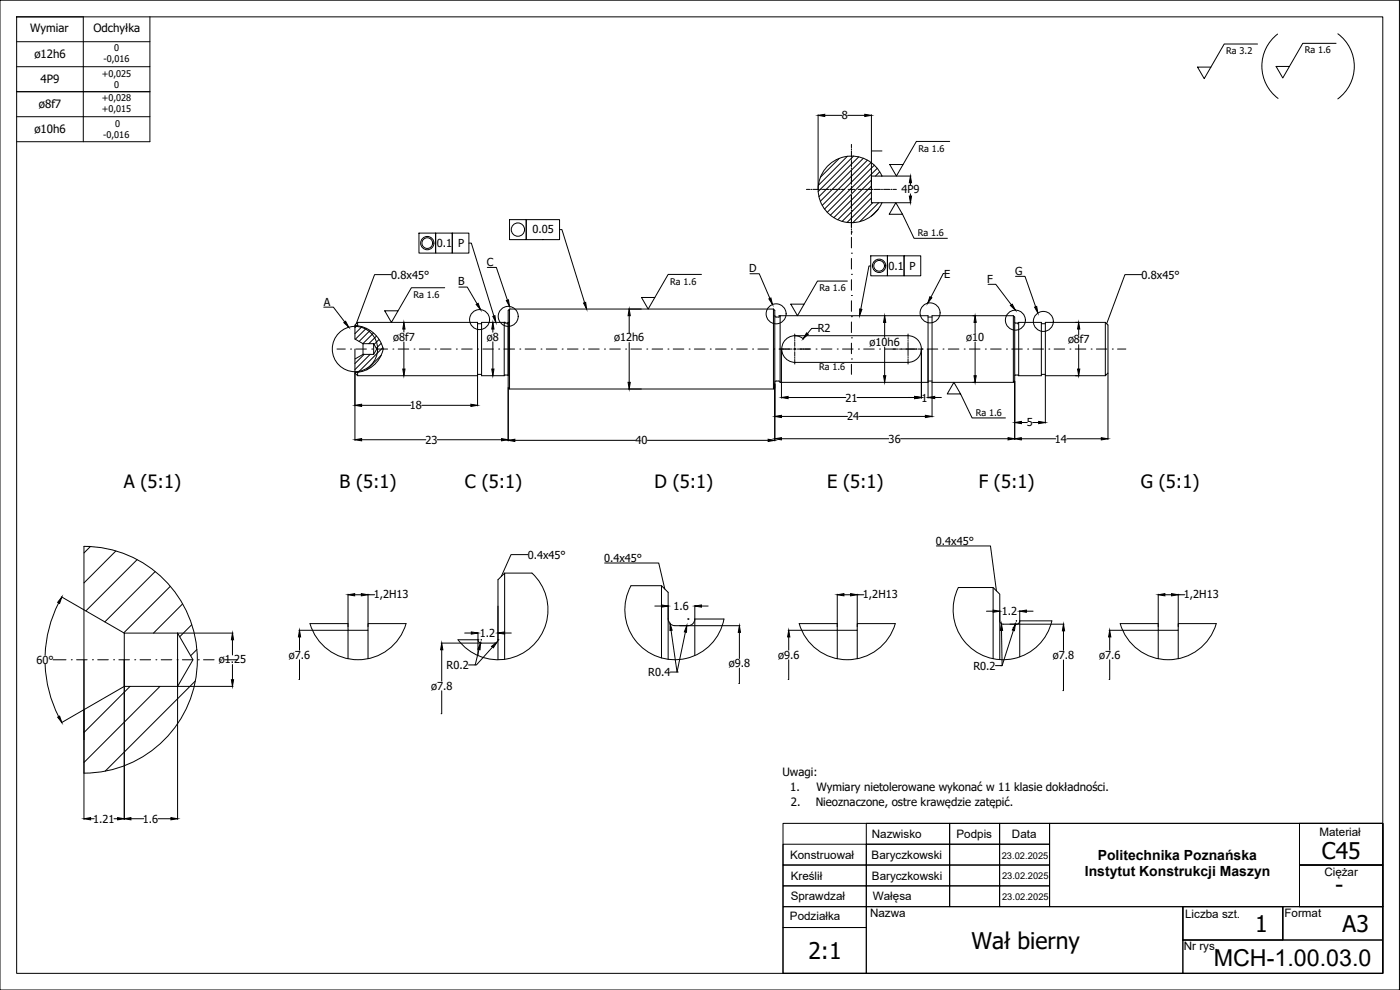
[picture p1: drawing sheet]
<svg xmlns="http://www.w3.org/2000/svg" width="420mm" height="297mm" viewBox="0 0 420 297" stroke-linecap="round" stroke-linejoin="round" font-family="sans-serif">
<!-- layer: wymiarowanie -->
<g fill="none" stroke="#000" stroke-width=".3">
<path d="M0 .1h420v296.9h-420zM377.4 13.2h-10l-4 6.9M383 19.9h4l-2 3.5zM383.4 10.2a12.1 12.1 0 0 0 .2 19.3M401 13h-10l-4 6.9M401.5 10.1a12.1 12.1 0 0 1 0 19.6M245.5 34.4v22.4M247.5 34.6h5.1M254.4 34.6h5.1M261.5 34.4v22.4M359.4 20.1h4l-2 3.5zM242 56.8h1"/>
<path d="M243.3 56.8h.3M244 56.8h1.9M246.2 56.8h.3M246.8 56.8h1.9M249 56.8h.4M249.7 56.8h1.9M251.9 47.5l-5.7 5.7M251.9 56.8h.3M252.5 56.8h1M254.3 46.9l-8.7 8.7M254.5 56.8h2M255.5 43.3v1"/>
<path d="M255.5 44.6v.4M255.5 45.3v1.9M255.5 47.5v.3M255.5 48.1v1.9M255.5 50.4v.3M255.5 51v1.9M255.5 53.2v.3M255.5 53.8v1M255.5 55.8v2M255.5 58.8v1M256.1 46.8l-10.6 10.7M257.5 56.8h1"/>
<path d="M257.7 47.1l-11.9 11.9M258.8 56.8h.3M259.1 47.5l-12.9 12.9M259.5 56.8h1.9M260.3 48.1l-13.5 13.5M261.4 48.8l-14 13.9M261.5 54l-11.3 11.3M261.5 55.8l-10.1 10.1M261.5 57.6l-8.8 8.8M261.5 59.4l-7.3 7.3M261.7 56.8h.3M262.3 56.8h1.9"/>
<path d="M262.4 49.6l-14.1 14.1M263.3 50.5l-14.1 14.1M264 51.5l-1.3 1.3M264.5 56.8h.4M264.6 52.7l-.1 .1M264.7 52.8a10 10 0 0 0-15.3-3.9 10 10 0 0 0 0 15.8 10 10 0 0 0 15.3-3.9M264.8 52.8h8.6M265.2 56.8h1.9M267 49.4h4l-2 3.4zM267.4 56.8h.3M268 56.8h1M273.2 54.8v.7"/>
<path d="M273.2 58.2v.6M285 42.4h-10l-4 7M125.7 69.9h5v6h-5zM130.7 69.9h5v6h-5zM135.7 69.9h5v6h-5zM140.7 72.9h.8l6.7 21.9M152.9 65.9h5v6h-5zM157.9 65.9h10v6h-10zM167.9 68.9h.7l6.9 21.9M255.5 60.1v.3M255.5 60.8v1.9M255.5 63v.3"/>
<path d="M255.5 63.6v1.9M255.5 65.8v.4M255.5 66.5v1.9M255.5 68.7v.3M255.5 69.3v1M261.3 76.8h5v6h-5zM261.3 79.8h-.5l-2.5 13M261.9 60.8l-6 6M263.5 62.8l-2 2.1M263.7 60.8l-5.7 5.7M264.8 60.8h8.6M266.3 76.8h5v6h-5z"/>
<path d="M270.9 64.3l-2-3.5-2 3.5h4l3.4 7.2h10M271.3 76.8h5v6h-5zM97.2 92.2h2.8l3.5 4.4M106.5 97.7a9.2 9.2 0 0 1 8.5 6.9M107.1 97.7l-.6 .6M108.6 98l-2.1 2.1M109.9 98.5l-3.3 3.3M111.1 99.2l-3.3 3.3M112.1 99.9l-3.2 3.2M115.5 93.3h4l-2 3.4zM117.5 82.4h-5.1l-5.5 14.7M121 96.7h.1"/>
<path d="M121.2 98.7v.9M133.5 86.3h-10l-4 7M137.7 86.1h2.5l3 5.1M146.2 80.2h2.8l3.3 9.9M147.7 96.7h.2M147.9 98.7v1M188.6 92.7h3.9M188.8 94.7v5.2M192.5 89.3h4l-2 3.4zM210.5 82.3h-10l-4 7M225.1 82.1h2.8l3.2 7.4M237.3 91.3h4l-2 3.4z"/>
<path d="M245.6 98.5h-2l-1.3 1.6M254.3 84.3h-9l-4 7M265.5 96.7v4.5M265.6 94.7h.1M283.5 82.1h-.4l-3.7 7.1M292 94.7h.8M292.6 96.7v3.1M296.5 85.3h2.4l4.6 6.2M304.8 82.9h2.8l3.2 9.1M322.8 96.7h1.1M323.7 98.7v1.8M342.7 82.4h-5.1l-5.5 14.7"/>
<path d="M106.5 112v20.1M109.3 106.3l-2.8 2.8M111.1 106.3l-4.6 4.6M113 100.8l-2.3 2.3M113.8 101.9l-1.5 1.4M114.4 106.6l-4.4 4.4M114.4 103l-1.5 1.5M114.9 104.3l-7.4 7.4M115 104.6a8.7 8.7 0 0 1-8.5 7.2M121 112.7h.1M121.2 102.6v8.1M143.3 112.4v9.4"/>
<path d="M147.7 112.7h.2M147.9 102.6v8.1M152.5 116.4v15.9M188.6 116.7h3.9M188.8 102.8v11.9M232.5 115.2v17.1M234.5 104.8v14.7M236.5 119.3h17.4M238.4 104.7h.2M238.5 104.6v.2M238.6 100.7l1.4 .3 1.2 .8M257.2 119.3h17.3"/>
<path d="M265.5 104.1v8.6M265.6 114.7h.1M276.5 104.8v14.7M278.5 104.8v14.6M279.7 114.8v10.3M280.5 119.3h2M288.3 118.2l-2-3.5-2 3.5h4l3.4 7.2h10M292 114.7h.8M292.6 102.6v10.1M304.5 114.4v17.4M313.7 112.8v14.2M322.8 112.7h1.1"/>
<path d="M323.7 103.4v7.3M332.5 112v19.8M108.5 131.9h19.3M108.5 121.6h14.8M126.6 121.6h14.7M131.2 131.9h19.3M154.5 132.1h36.2M194.3 132.1h36.2M234.5 131.6h32.3M234.5 124.9h19.9M257.9 124.9h19.8M270.3 131.6h32.2"/>
<path d="M306.5 131.7h10.4M306.5 126.8h1.8M309.9 126.8h1.8M320.2 131.7h10.3M18.4 179l6.7 3.9M25.2 163.9a34 34 0 0 1 34 34.1 34 34 0 0 1-34 34M27.1 164l-1.9 1.9M34.8 165.3l-9.6 9.6M41.2 167.9l-15.4 15.4M46.6 171.5l-15.1 15.1M51.1 175.9l-13.9 14M104.4 178.3v9.7"/>
<path d="M106.4 178.5h2M110.4 178.3v9.7M110.4 178.5h2M158.4 166.4h-5l-3 6.5M159.7 171.9a15 15 0 0 1-.2 22.2 15 15 0 0 1-22-2.2M181.5 168.9h16.2l1.8 7.8M189.4 175.7a15 15 0 0 0 8.1 21.4 15 15 0 0 0 19.8-11.4M251.3 178.3v9.7M253.3 178.5h2M257.3 178.5h2M257.3 178.3v9.7M281 163.8h16.3l1.7 13.5"/>
<path d="M287.6 176.3a15 15 0 0 0 8.4 20.8 15 15 0 0 0 19.7-10.8M347.6 178.3v9.7M349.6 178.5h2M353.6 178.5h2M353.6 178.3v9.7M13.5 199.3a37.6 37.6 0 0 0 4.1 15.7M17.6 180.9a37.6 37.6 0 0 0-4.1 15.7M25.2 198v47.8M37.3 198v47.8M53.3 198v47.8M53.4 190h16.5M54.8 181.2l-8.7 8.8"/>
<path d="M57.5 187.4l-3.6 3.7M59.1 194.9l-1.9 1.9M69.8 192v4.5M69.8 199.4v4.5M89.7 189.1h14.7M89.9 191.1v4M89.9 198v5.9M93 187.1a15 15 0 0 0 14.4 10.8 15 15 0 0 0 14.5-10.8M132.4 193h12M132.6 195v9.4M139.4 189.9h2M143.4 189.8v2.1"/>
<path d="M143.7 194.9l-1.1 4.6h-2M144.4 192h.1M144.4 191.9v.1M147.8 194.1l-4.8 5.4h-.5M149.4 189.8v2.1M151.4 189.9h2M196.5 181.8h2M200.5 181.7v4M201.4 189.1l1.8 12.5h.3M204 187.7h18.1M205.7 189.6l-2.5 12h-2M205.9 187.6l.6 .1"/>
<path d="M206.4 185.7h.2M206.5 185.6v.2M208.5 181.7v4M210.5 181.8h2M221.9 189.7v7.9M236.5 189.1h14.7M236.7 191.1v4M236.7 198v5.9M239.9 187.1a15 15 0 0 0 14.4 10.8 15 15 0 0 0 14.4-10.8M296 183.4h2M300 183.2v3M300.6 189.1l.1 10.6h-.4"/>
<path d="M303.1 187.3h16.2M304.1 189.1l-3.4 10.6h-2M304.6 187.2l.4 .1M304.9 186.3h.2M305 186.2v.2M306 183.2v3M308 183.4h2M319.2 189.3v5.8M319.2 198v9.2M332.9 189.1h14.6M333 191.1v4M333 198v5.9"/>
<path d="M336.2 187.1a15 15 0 0 0 14.4 10.8 15 15 0 0 0 14.4-10.8M25.1 213l-6.7 3.9M39 205.9l-13.8 13.9M48 205.9l-22.8 22.9M53.4 205.9h16.5M58.6 204.3l-27 27.1M89.7 203.9h.1M132.4 214.1h.1M132.6 207.3v6.8M221.7 205.1h.1M221.9 200.5v4.6M236.5 203.9h.1"/>
<path d="M319 207.2h.1M332.9 203.9h.1M27.2 245.7h1.1M34.2 245.7h1.1M39.3 245.7h3.8M47.4 245.7h3.9"/>
<circle cx="128.2" cy="72.9" r="2"/>
<circle cx="128.2" cy="72.9" r="1.6"/>
<circle cx="155.4" cy="68.9" r="2"/>
<circle cx="263.8" cy="79.8" r="2"/>
<circle cx="263.8" cy="79.8" r="1.6"/>
<circle cx="143.9" cy="95.9" r="3"/>
<circle cx="152.5" cy="94.9" r="3"/>
<circle cx="232.9" cy="94.2" r="3"/>
<circle cx="279.1" cy="93.9" r="3"/>
<circle cx="304.7" cy="96.1" r="3"/>
<circle cx="313.1" cy="96.4" r="3"/>
<circle cx="106.5" cy="104.7" r="6.8"/>
</g>
<!-- layer: 0 -->
<g fill="none" stroke="#000" stroke-width=".3">
<path d="M261.5 45.3h3.2M264.7 52.8h-3.2v8h3.2M143.3 96.7v.4h1.2v-.4M143.3 97.1v15.2M144.5 97.1v15.2M151.3 96.7h.1M151.3 96.7v16M151.3 96.7l.2 .2h.8l.2-.2M152.1 97.1h.1M152.5 96.7h.1M152.5 93.1v23.2M232.5 93.1v22"/>
<path d="M232.5 94.7a.99 .99 0 0 0 1.6 0M233.7 94.7h.1M234.1 94.7v20a1.02 1.02 0 0 0-1.6 0M278.5 95.1h1.2M278.5 94.7v20M279.7 94.7v20M304.5 96.7l.2 .2M304.7 96.9h.8l.2-.2v16M305.3 97.1h.1M312.5 96.7v16M312.5 97.1h1.2M313.7 96.7v16"/>
<path d="M106.5 101.7l2.4 1.4M108.9 103.1h3.2v3.2h-3.2zM108.9 106.3l-2.4 1.4M112.1 103.1l1 1.6-1 1.6M143.3 112.7v-.4h1.2v.4M151.3 112.7l.2-.2h.8l.2 .2M278.5 114.3h1.2M304.7 112.5h.8l.2 .2M304.7 112.5l-.2 .2M312.5 112.3h1.2M200.5 177.7v20.1M25.2 183l12.1 7"/>
<path d="M37.3 190h16v15.9h-16zM53.3 190l4.6 8-4.6 7.9M104.4 187.1v2h6v-2h11.5M104.4 189.1v8.6M110.4 189.1v8.6M137.4 192h6M143.4 192h.1M143.4 192a1 1 0 0 0 1 1h4M143.4 192v4.7M147.4 194h.1M149.4 192h.1M149.4 192a1 1 0 0 1-1 1"/>
<path d="M149.4 192v6M200.5 185.7a1.99 1.99 0 0 0 2 2h2a3.6 3.6 0 0 0 3.4-.6l.6-1.4M206.5 185.7h.1M208.5 185.7v11M251.3 187.1v2h6v-2h11.4M251.3 189.1v8.6M257.3 189.1v8.6M300 186.3a1 1 0 0 0 1 1h4a1 1 0 0 0 1-1v10.8M304 188.3h.1M347.6 187.1v2h6v-2h11.4M347.6 189.1v8.6M353.6 189.1v8.6"/>
<path d="M37.3 205.9l-12.1 7"/>
</g>
<!-- layer: symetria -->
<g fill="none" stroke="#000" stroke-width=".3">
<path d="M255.5 56.9h.1M255.5 52.3v3M255.5 58.5v3.2M255.5 76h.1M255.5 69.6h.1M255.5 63.3h.1M255.5 64.9v3.1M255.5 71.2v3.2M255.5 77.6v3.1M255.5 95h.1M255.5 88.7h.1M255.5 82.3h.1"/>
<path d="M255.5 83.9v3.2M255.5 90.3v3.1M255.5 96.6v3.2M101.1 104.7h2.5M105.2 104.7h.1M106.8 104.7h3.2M111.6 104.7h.1M113.1 104.7h3.2M117.9 104.7h.1M119.5 104.7h3.2M124.3 104.7h.1M125.8 104.7h3.2"/>
<path d="M130.6 104.7h.1M132.2 104.7h3.2M137 104.7h.1M138.5 104.7h3.2M143.3 104.7h.1M144.9 104.7h3.2M149.7 104.7h.1M151.2 104.7h3.2M156 104.7h.1M157.6 104.7h3.2M162.4 104.7h.1M163.9 104.7h3.2"/>
<path d="M168.7 104.7h.1M170.3 104.7h3.2M175.1 104.7h.1M176.6 104.7h3.2M181.4 104.7h.1M183 104.7h3.2M187.8 104.7h.1M189.3 104.7h3.2M194.1 104.7h.1M195.7 104.7h3.2M200.5 104.7h.1M202 104.7h3.2"/>
<path d="M206.8 104.7h.1M208.4 104.7h3.2M213.2 104.7h.1M214.7 104.7h3.2M219.5 104.7h.1M221.1 104.7h3.2M225.9 104.7h.1M227.4 104.7h3.2M232.2 104.7h.1M233.8 104.7h3.9M238.1 104.7h.8M238.5 100.2v1.4"/>
<path d="M238.5 101.9v.3M238.5 102.5v1.4M238.5 104.3v.8M238.5 105.5v1.4M238.5 107.2v.3M238.5 107.9v1.3M238.6 104.7h.1M239.3 104.7h4M244.9 104.7h.1M246.5 104.7h3.2M251.3 104.7h.1M252.8 104.7h3.2"/>
<path d="M255.5 107.7h.1M255.5 101.4h.1M255.5 103v3.1M255.5 109.3v3M257.6 104.7h.1M259.2 104.7h3.2M264 104.7h.1M265.5 104.7h4.1M269.9 104.7h.3M270.3 104.7h.1M270.6 104.7h4.5M272.5 100.2v1.6"/>
<path d="M272.5 102.1v.3M272.5 102.8v1.5M272.5 104.5v.4M272.5 105.1v1.6M272.5 107v.3M272.5 107.7v1.5M275.5 104.7h1.5M276.7 104.7h.1M278.2 104.7h3.2M283 104.7h.1M284.6 104.7h3.2M289.4 104.7h.1"/>
<path d="M290.9 104.7h3.2M295.7 104.7h.1M297.3 104.7h3.2M302.1 104.7h.1M303.6 104.7h3.2M308.4 104.7h.1M310 104.7h3.2M314.8 104.7h.1M316.3 104.7h3.2M321.1 104.7h.1M322.7 104.7h3.2M327.5 104.7h.1"/>
<path d="M329 104.7h3.2M333.8 104.7h.1M335.4 104.7h2.5M15.9 198h3.9M21.4 198h.1M23 198h3.2M27.7 198h.1M29.3 198h3.2M34.1 198h.1M35.7 198h3.2M40.4 198h.1M42 198h3.2"/>
<path d="M46.8 198h.1M48.4 198h3.2M53.1 198h.1M54.7 198h3.2M59.5 198h.1M61.1 198h3.2M65.8 198h.1M67.4 198h3.9"/>
</g>
<!-- layer: wymiarowanie -->
<g fill="#000" stroke="#000" stroke-width=".3">
<path d="M245.5 34.6l2-.3v.7zM259.5 34.3l2 .3-2 .4zM273.2 52.8l.4 2h-.7zM272.9 58.8h.7l-.4 2zM103.2 96.8l.5-.4 1 1.8zM121.2 96.7l.3 2h-.6zM142.9 91.4l.6-.4 .7 1.9zM147.9 96.7l.4 2h-.7zM147.9 94.9l.6-.2 .3 2zM152 90.2l.6-.2 .3 2zM175.1 90.9l.7-.2 .2 2zM188.8 92.7l.4 2h-.7z"/>
<path d="M230.7 89.7l.7-.3 .4 2zM242.1 99.9l.5 .4-1.5 1.3zM258 92.7l.7 .1-.7 1.9zM265.5 94.7l.3 2h-.6zM279.1 89l.6 .3-1.3 1.7zM292.6 94.7l.4 2h-.7zM303.2 91.7l.6-.4 .9 1.8zM310.5 92.2l.6-.3 .4 2zM323.7 96.7l.4 2h-.7zM120.9 110.7h.6l-.3 2zM147.6 110.7h.7l-.4 2zM188.5 114.7h.7l-.4 2z"/>
<path d="M234.5 119.3l2-.4v.7zM265.2 112.7h.6l-.3 2zM274.5 118.9l2 .4-2 .3zM278.5 119.3l2-.4v.7zM292.3 112.7h.7l-.4 2zM323.4 110.7h.7l-.4 2zM106.5 131.9l2-.3v.7zM106.5 121.6l2-.3v.6zM141.3 121.3l2 .3-2 .3zM150.5 131.6l2 .3-2 .4zM152.5 132.1l2-.3v.7zM230.5 131.8l2 .3-2 .4z"/>
<path d="M232.5 131.6l2-.3v.7zM232.5 124.9l2-.3v.7zM277.7 124.6l2 .3-2 .4zM302.5 131.3l2 .3-2 .4zM304.5 126.8l2-.4v.7zM304.5 131.7l2-.4v.7zM311.7 126.4l2 .4-2 .3zM330.5 131.3l2 .4-2 .3zM104.4 178.5l2-.4v.7zM108.4 178.1l2 .4-2 .3zM251.3 178.5l2-.4v.7zM255.3 178.1l2 .4-2 .3z"/>
<path d="M347.6 178.5l2-.4v.7zM351.6 178.1l2 .4-2 .3zM18.6 179.1l-.7 1.9-.6-.3zM69.8 190l.3 2h-.7zM89.9 189.1l.3 2h-.6zM132.6 193l.3 2h-.7zM141.4 189.6l2 .3-2 .4zM144.2 192.9l-.1 2.1-.7-.2zM147.6 193.9l1.6-1.2-1.1 1.7zM149.4 189.9l2-.3v.7zM198.5 181.5l2 .3-2 .4zM201.1 187.1l.6 2-.6 .1z"/>
<path d="M206.1 187.7l-.1 2-.6-.1zM208.5 181.8l2-.3v.7zM221.9 187.7l.3 2h-.6zM236.7 189.1l.3 2h-.6zM298 183l2 .4-2 .3zM300.5 187.1l.4 2h-.7zM304.7 187.2l-.2 2-.7-.2zM306 183.4l2-.4v.7zM319.2 187.3l.3 2h-.7zM333 189.1l.4 2h-.7zM17.3 215.2l.6-.3 .7 1.9zM69.4 203.9h.7l-.3 2z"/>
<path d="M25.2 245.7l2-.4v.7zM35.3 245.3l2 .4-2 .3zM37.3 245.7l2-.4v.7zM51.3 245.3l2 .4-2 .3z"/>
</g>
<!-- layer: Widoczne (ISO) -->
<g fill="none" stroke="#000" stroke-width=".3">
<path d="M5 5.1h410v286.9h-410zM5 5.1h20M45 20v22.5M107.3 96.7l-.8 .8v4.2M107.3 97.7v.1M143.3 96.7h-36v1M144.5 96.7h6.8M152.5 93.1l.4-.4v24l-.4-.4M152.9 92.7h79.2M232.1 92.7v24l.4-.4v-1.2M232.1 92.7l.4 .4M234.1 94.7h44.4"/>
<path d="M279.7 94.7h24.4l.4 .4v19.2l-.4 .4v-20M305.7 96.7h6.8M313.7 96.7h18l.8 .8v14.4l-.8 .8v-16M106.5 104.7v7.2l.8 .8M107.3 111.7v1h36M144.5 112.7h6.8M152.9 116.7h79.2M234.1 114.7h44.4M238.7 100.7a4 4 0 0 0-4.1 4 4 4 0 0 0 4 4h33.9a4 4 0 0 0 4-4 4 4 0 0 0-4-4h-34M279.7 114.7h24.4M305.7 112.7h6.8M313.7 112.7h18"/>
<path d="M25.2 163.9v68.1M151.4 172h8.2M189.4 175.7h9.1v21.7M198.5 175.7l2 2M287.6 176.3h10.4v21.4M298 176.3l2 2v19.6M93 187.1h11.4M149.4 192v-18l2-2v25.8M208.5 185.7h8.8M239.9 187.1h11.4M306 186.3h9.7M336.2 187.1h11.4"/>
<path d="M235 247h180v45h-180zM235 259.5h25v6.3h-25zM235 253.3h25v6.2h-25zM260 259.5h25v6.3h-25zM260 253.3h25v6.2h-25zM260 247h25v6.3h-25zM285 247h15v6.3h-15zM285 253.3h15v6.2h-15zM285 259.5h15v6.3h-15zM300 259.5h15v6.3h-15zM300 253.3h15v6.2h-15zM300 247h15v6.3h-15z"/>
<path d="M315 247h75v25h-75zM390 247h25v12.5h-25zM390 259.5h25v12.5h-25zM390 259.5h25v22.5h-30v-10h30h-25zM235 265.8h25v6.2h-25zM235 272h25v20h-25v-13.7h25h-25zM260 265.8h25v6.2h-25zM260 272h95v20h-95zM285 265.8h30v6.2h-15v-6.2v6.2h-15zM355 272h30v10h-30zM355 282h60v10h-60z"/>
</g>
<path d="M415 247v45" fill="none" stroke="#000" stroke-width=".3"/>
<!-- layer: gruba -->
<path d="M5 12.5h40M25 5.1v37.4M45 5v15h-40M5 27.5h40M5 35h40M5 42.5h40" fill="none" stroke="#000" stroke-width=".3"/>
<text font-size="7" x="364.2" y="289.8">MCH-1.00.03.0</text>
<g font-size="6.9">
<text x="396.7" y="257.8">C45</text>
<text x="400.7" y="268">-</text>
<text x="376.7" y="279.6">1</text>
<text x="402.9" y="279.5">A3</text>
<text x="242.6" y="287.7">2:1</text>
<text x="291.5" y="284.6">Wał bierny</text>
</g>
<g font-size="5.5">
<text x="37.2" y="146.5">A (5:1)</text>
<text x="101.9" y="146.5">B (5:1)</text>
<text x="139.5" y="146.5">C (5:1)</text>
<text x="196.4" y="146.5">D (5:1)</text>
<text x="248.2" y="146.5">E (5:1)</text>
<text x="293.7" y="146.5">F (5:1)</text>
<text x="342.4" y="146.5">G (5:1)</text>
</g>
<g font-size="4.2">
<text x="325.6" y="262.8">Instytut Konstrukcji Maszyn</text>
<text x="329.5" y="258">Politechnika Poznańska</text>
</g>
<g font-size="3.5">
<text x="261.7" y="251.5">Nazwisko</text>
<text x="287.1" y="251.4">Podpis</text>
<text x="303.7" y="251.4">Data</text>
<text x="396" y="250.9">Materiał</text>
<text x="237.1" y="257.8">Konstruował</text>
<text x="261.6" y="257.7">Baryczkowski</text>
<text x="237.3" y="264">Kreślił</text>
<text x="397.5" y="262.9">Ciężar</text>
<text x="261.7" y="264.1">Baryczkowski</text>
<text x="237.3" y="270.1">Sprawdzał</text>
<text x="261.1" y="275.3">Nazwa</text>
<text x="262" y="270.1">Wałęsa</text>
<text x="355.7" y="275.5">Liczba szt.</text>
<text x="385.5" y="275.1">Format</text>
<text x="237.1" y="276">Podziałka</text>
<text x="355.3" y="285">Nr rys.</text>
</g>
<g font-size="3.4">
<text x="9.1" y="9.7">Wymiar</text>
<text x="28" y="9.7">Odchyłka</text>
<text x="10.3" y="17.4">ø12h6</text>
<text x="12.2" y="25">4P9</text>
<text x="11.7" y="32.4">ø8f7</text>
<text x="10.3" y="39.9">ø10h6</text>
<text x="234.8" y="232.8">Uwagi:</text>
<text x="237.2" y="237.3">1.</text>
<text x="245" y="237.3">Wymiary nietolerowane wykonać w 11 klasie dokładności.</text>
<text x="237.4" y="241.8">2.</text>
<text x="244.8" y="241.8">Nieoznaczone, ostre krawędzie zatępić.</text>
</g>
<g font-size="3.3">
<text x="252.6" y="35.8">8</text>
<text x="270.6" y="58">4P9</text>
<text x="159.9" y="70">0.05</text>
<text x="131.1" y="74.1">0.1</text>
<text x="137.6" y="74.2">P</text>
<text x="117.4" y="83.6">0.8x45°</text>
<text x="146.1" y="79.8">C</text>
<text x="224.8" y="81.7">D</text>
<text x="266.7" y="80.9">0.1</text>
<text x="272.9" y="80.9">P</text>
<text x="283.4" y="83.3">E</text>
<text x="304.7" y="82.5">G</text>
<text x="342.6" y="83.6">0.8x45°</text>
<text x="137.5" y="85.6">B</text>
<text x="296.3" y="84.8">F</text>
<text x="97.2" y="91.7">A</text>
<text x="245.4" y="99.7">R2</text>
<text x="118" y="102.2">ø8f7</text>
<text x="146.1" y="102.2">ø8</text>
<text x="184.3" y="102.4">ø12h6</text>
<text x="261" y="103.8">ø10h6</text>
<text x="290" y="102.3">ø10</text>
<text x="320.5" y="103.1">ø8f7</text>
<text x="123" y="122.8">18</text>
<text x="253.8" y="120.5">21</text>
<text x="276.6" y="120.5">1</text>
<text x="254.3" y="126.1">24</text>
<text x="308.2" y="127.9">5</text>
<text x="127.7" y="133.1">23</text>
<text x="190.8" y="133.3">40</text>
<text x="266.7" y="132.8">36</text>
<text x="316.6" y="132.9">14</text>
<text x="158.4" y="167.6">0.4x45°</text>
<text x="280.9" y="163.4">0.4x45°</text>
<text x="181.3" y="168.5">0.4x45°</text>
<text x="112.2" y="179.4">1,2H13</text>
<text x="259" y="179.4">1,2H13</text>
<text x="355.3" y="179.4">1,2H13</text>
<text x="202.1" y="183">1.6</text>
<text x="300.6" y="184.6">1.2</text>
<text x="144" y="191.1">1.2</text>
<text x="86.7" y="197.6">ø7.6</text>
<text x="233.5" y="197.6">ø9.6</text>
<text x="316" y="197.7">ø7.8</text>
<text x="329.9" y="197.6">ø7.6</text>
<text x="10.9" y="199.1">60°</text>
<text x="65.7" y="199">ø1.25</text>
<text x="134" y="200.7">R0.2</text>
<text x="194.5" y="202.8">R0.4</text>
<text x="218.7" y="200.1">ø9.8</text>
<text x="292.2" y="200.9">R0.2</text>
<text x="129.4" y="206.9">ø7.8</text>
<text x="28" y="246.9">1.21</text>
<text x="42.9" y="246.8">1.6</text>
</g>
<g font-size="2.8">
<text x="34.2" y="15.4">0</text>
<text x="368" y="16.2">Ra 3.2</text>
<text x="391.6" y="16">Ra 1.6</text>
<text x="30.5" y="23.1">+0,025</text>
<text x="31.1" y="18.7">-0,016</text>
<text x="34.2" y="26.5">0</text>
<text x="30.5" y="30.4">+0,028</text>
<text x="30.5" y="33.7">+0,015</text>
<text x="31" y="41.4">-0,016</text>
<text x="34.5" y="38">0</text>
<text x="275.6" y="45.5">Ra 1.6</text>
<text x="275.4" y="70.9">Ra 1.6</text>
<text x="124.1" y="89.4">Ra 1.6</text>
<text x="201.1" y="85.4">Ra 1.6</text>
<text x="246" y="87.4">Ra 1.6</text>
<text x="245.8" y="110.9">Ra 1.6</text>
<text x="292.9" y="124.8">Ra 1.6</text>
<text x="300.7" y="257.6">23.02.2025</text>
<text x="300.7" y="263.8">23.02.2025</text>
<text x="300.7" y="270">23.02.2025</text>
</g>
</svg>
